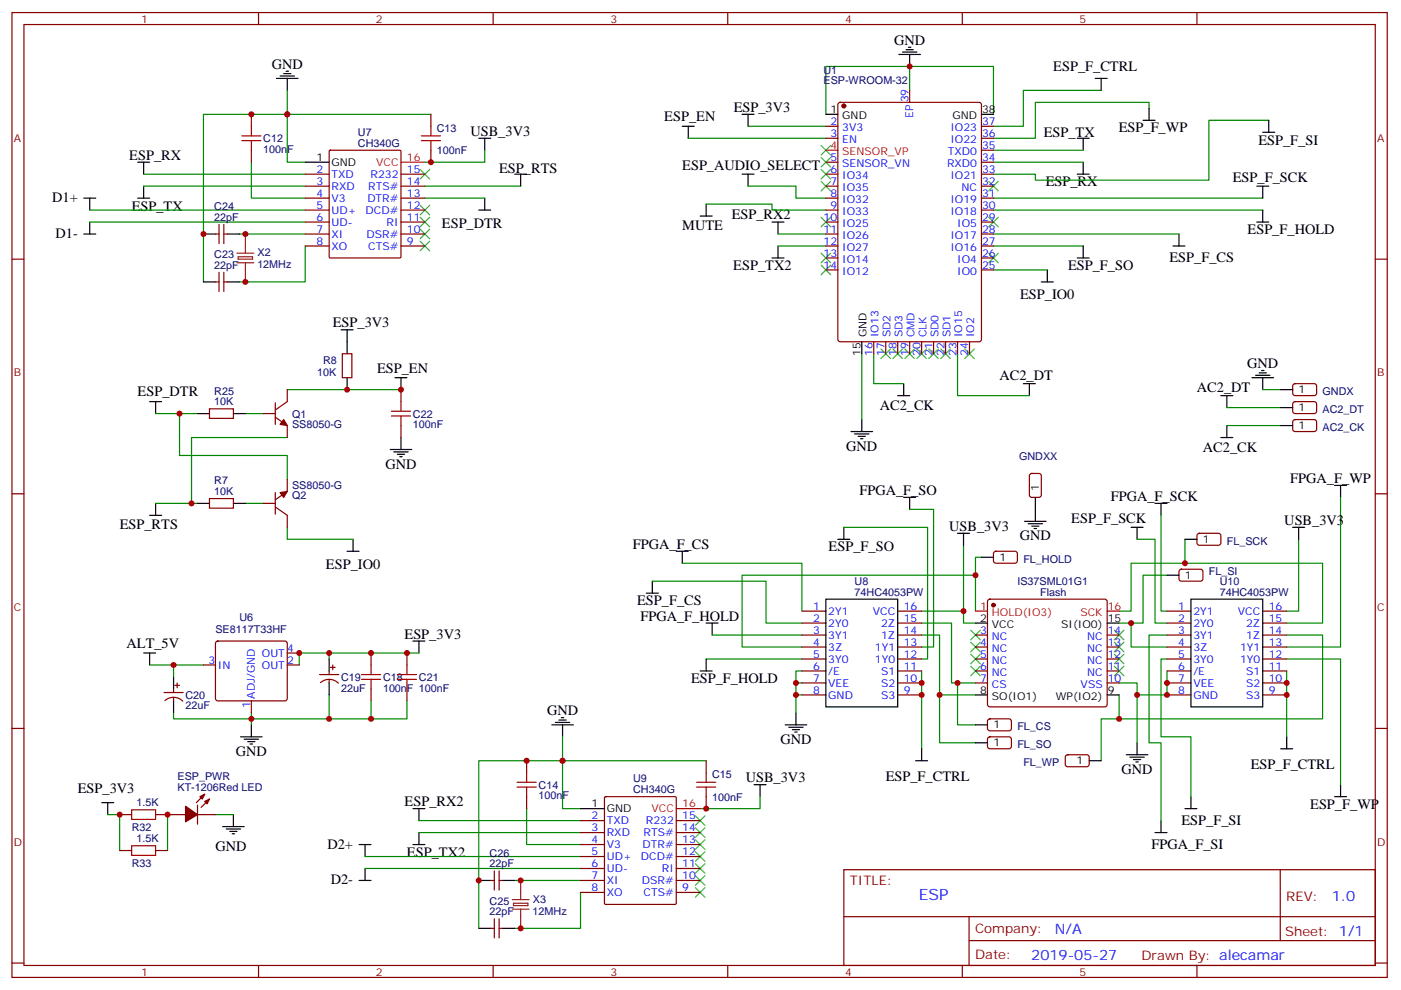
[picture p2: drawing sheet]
<svg xmlns="http://www.w3.org/2000/svg" width="413mm" height="292mm" viewBox="0 0 413 292" stroke-linecap="round" stroke-linejoin="round" font-family="sans-serif">
<g fill="none" stroke="#870000" stroke-width=".35">
<path d="M3.5 3.7h405.4v284.3h-405.4zM7.1 7.2h398.2v277.3h-398.2zM76.2 3.7v3.5M145.3 3.7v3.5M214.5 3.7v3.5M283.6 3.7v3.5M352.8 3.7v3.5M74.1 33.7v3.5M127 33.7v3.5M243.4 37.2h3.5M247.2 30.4l.4-.2h41l.6 .4 .1 69.4-.5 .7h-41.2l-.6-.4-.1-69.4zM268.1 26.6v3.6"/>
<path d="M289.3 37.2h3.5M74.1 44.3v3.5M90 51.3h7M90 54.9h7M90 58.4h7M97.1 44.4l.3-.1h20.4l.3 .1 .1 31.3-.2 .3h-20.6l-.3-.2zM118.2 51.3h7M118.2 54.9h7M118.2 58.4h7M127 44.3v3.5M243.4 40.7h3.5M243.4 47.8h3.5"/>
<path d="M243.4 51.3h3.5M243.4 54.9h3.5M243.4 58.4h3.5M289.3 40.7h3.5M289.3 47.8h3.5M289.3 51.3h3.5M289.3 54.9h3.5M289.3 58.4h3.5M289.3 44.3h3.5M3.5 76.4h3.6M63.5 69h1.1M64.6 66.1v5.7"/>
<path d="M66 69h1M66 66.1v5.7M90 61.9h7M90 65.4h7M90 69h7M90 72.5h7M118.2 61.9h7M118.2 65.4h7M118.2 69h7M118.2 72.5h7M243.4 61.9h3.5M243.4 65.4h3.5"/>
<path d="M243.4 69h3.5M243.4 72.5h3.5M243.4 76h3.5M243.4 79.6h3.5M289.3 61.9h3.5M289.3 65.4h3.5M289.3 69h3.5M289.3 72.5h3.5M289.3 76h3.5M289.3 79.6h3.5M405.3 76.4h3.6M63.5 83.1h1.1"/>
<path d="M64.6 80.3v5.6M66 80.3v5.6M66 83.1h1M81.1 118.7v6.4M84.7 114.8v3.6l-3.6 2.4M100.9 104.2h2.8v7.1h-2.8zM118.2 114.8v3.6M257.5 100.7v3.5M261.1 100.7v3.5M264.6 100.7v3.5M268.1 100.7v3.5M271.6 100.7v3.5"/>
<path d="M275.2 100.7v3.5M278.7 100.7v3.5M282.2 100.7v3.5M285.8 100.7v3.5M381.2 113.3l.5-.2h5.9l.5 .7-.1 2.4-.7 .4-5.9-.1-.4-.6v-2.1zM381.2 118.6l.5-.2h5.9l.5 .7-.1 2.4-.7 .4-5.9-.1-.4-.6v-2.1zM61.7 120.5h7.1v2.8h-7.1zM77.6 121.9h3.5M81.1 122.9l3.6 2.5v3.5M118.2 125.4v3.5M303.6 139.7l.5-.2h2.1l.7 .5v5.9l-.4 .6-2.4 .1-.7-.5v-5.9zM381.2 123.9l.5-.3 5.9 .1 .5 .7-.1 2.3-.7 .5-5.9-.1-.4-.6v-2.1z"/>
<path d="M3.5 145.5h3.6M61.7 146.9h7.1v2.9h-7.1zM77.6 148.3h3.5M81.1 149.4l3.6 2.5v3.5M81.1 145.2v6.3M84.7 141.3v3.5l-3.6 2.5M353 157.4l.5-.2h5.9l.4 .7v2.4l-.7 .4-5.9-.1-.4-.6v-2.1zM405.3 145.5h3.6M291.3 176.8l.4-.2h33.9l.5 .2 .2 .5v30.3l-.2 .5-.5 .2h-33.9l-.5-.2-.2-.5v-30.3zM293 162.7l.5-.2h5.9l.5 .7-.1 2.4-.6 .4-6-.1-.4-.6v-2.1zM347.7 168l.5-.3 5.9 .1 .4 .7v2.3l-.7 .5-5.9-.1-.4-.6v-2.1zM60 196h3.5"/>
<path d="M63.7 189.1l.5-.2h19.8l.5 .2 .2 .5v16.2l-.3 .5-.4 .3h-19.8l-.5-.3-.2-.5v-16.2zM84.7 196h3.5M84.7 192.4h3.5M94.2 198.8h5.6M97 197.7v1.1M97.4 196.7h1.4M98.1 196v1.4M109.4 192.4v3.6M119.9 192.4v3.6M236.4 187.1h7M236.4 190.7h7M236.4 194.2h7"/>
<path d="M236.4 197.7h7M236.4 180.1h7M236.4 183.6h7M264.6 187.1h7M264.6 190.7h7M264.6 194.2h7M264.6 197.7h7M264.6 180.1h7M264.6 183.6h7M287.5 187.1h3.5M287.5 190.7h3.5M287.5 194.2h3.5"/>
<path d="M287.5 197.7h3.5M326.3 187.1h3.5M326.3 190.7h3.5M326.3 194.2h3.5M326.3 197.7h3.5M344 187.1h7M344 190.7h7M344 194.2h7M344 197.7h7M344 180.1h7M344 183.6h7M372.2 187.1h7"/>
<path d="M372.2 190.7h7M372.2 194.2h7M372.2 197.7h7M372.2 180.1h7M372.2 183.6h7M3.5 214.7h3.6M48.3 204.1h5.7M48.6 206.5a3.8 3.8 0 0 1 5.3 .1M51.2 203v1.1M51.2 205.5v1.1M51.5 202h1.4M52.2 201.3v1.4"/>
<path d="M74.1 206.6v3.5M94.5 201.2a3.8 3.8 0 0 1 5.2 .1M97 200.2v1.1M109.4 203v3.6M119.9 203v3.6M236.4 201.3h7M236.4 204.8h7M264.6 201.3h7M264.6 204.8h7M287.5 201.3h3.5M291.3 212l.4-.2 6 .1 .4 .6-.1 2.4-.6 .5-5.9-.1-.5-.6v-2.2zM291.3 217.3l.4-.2 6 .1 .4 .6-.1 2.4-.6 .5-5.9-.1-.5-.6v-2.2z"/>
<path d="M326.3 201.3h3.5M344 201.3h7M344 204.8h7M372.2 201.3h7M372.2 204.8h7M405.3 214.7h3.6M58.2 237.2v5.7M60.3 234.1l-2.4 2.4M61.7 235.5l-2.4 2.4M155.2 224.2v3.5M155.2 234.8v3.5M178.2 234.9l.3-.1h20.5l.3 .1v31.3l-.2 .3h-20.6l-.3-.2z"/>
<path d="M208.1 224.2v3.5M208.1 234.8v3.5M314.2 222.6l.5-.2 5.9 .1 .4 .6v2.4l-.7 .5-5.9-.1-.4-.7v-2.1zM35.3 240.1h3.5M35.3 250.6h3.5M45.9 240.1h8.8M45.9 250.6h3.5M58.2 240.1h5.3M144.6 259.5h1.1M145.7 256.6v5.7M147.1 259.5h1.1M147.1 256.6v5.7"/>
<path d="M171.1 241.8h7.1M171.1 245.4h7.1M171.1 248.9h7.1M171.1 252.4h7.1M171.1 255.9h7.1M171.1 259.5h7.1M199.3 241.8h7.1M199.3 245.4h7.1M199.3 248.9h7.1M199.3 252.4h7.1M199.3 255.9h7.1M199.3 259.5h7.1"/>
<path d="M248.7 256.3h156.6v28.2h-156.6zM377.3 256.3v20.9M144.6 273.6h1.1M145.7 270.8v5.6M147.1 270.8v5.6M147.1 273.6h1.1M171.1 263h7.1M199.3 263h7.1M248.7 270.1h156.5M285.6 277.2h119.6M285.6 270.1v14.2M3.5 283.8h3.6"/>
<path d="M76.2 284.5v3.5M145.3 284.5v3.5M214.5 284.5v3.5M283.6 284.5v3.5M352.8 284.5v3.5M405.3 283.8h3.6"/>
</g>
<g fill="none" stroke="#000" stroke-width=".35">
<path d="M264.9 16.1h6.4M266 15.3h4.2M267.1 14.6h2.1M267.8 13.9h.7M268.1 16.1v3.5M81.5 23.1h6.3M82.5 22.4h4.3M83.6 21.7h2.1M84.3 21h.7M84.7 23.1v3.5M201.1 37.2h3.5M202.8 37.2v3.5"/>
<path d="M218.7 33.7h3.5M220.5 33.7v3.5M243.4 33.7h3.5M289.3 33.7h3.5M322.8 23.1h3.5M324.6 23.1v3.5M336.9 35.5h3.5M338.7 31.9v3.6M372.2 39h3.5M373.9 35.5v3.5M24.7 58.4h3.5M26.5 58.4v3.5"/>
<path d="M40.6 47.8h3.5M40.6 58.4h3.5M42.3 47.8v3.5M42.3 54.9v3.5M90 47.8h7M141.1 40.7h3.5M142.9 40.7v3.6M142.9 58.4v3.5M151.7 51.3h3.5M153.5 51.3v3.6M218.7 51.3h3.5M220.5 51.3v3.6"/>
<path d="M317.5 40.7h3.5M317.5 51.3h3.5M319.3 40.7v3.6M319.3 47.8v3.5M370.4 54.9h3.5M372.2 54.9v3.5M24.7 69h3.5M26.5 65.4v3.6M60 69h3.5M67 69h3.6M141.1 61.9h3.5M206.4 63.7h3.5"/>
<path d="M208.1 60.1v3.6M227.5 76h3.6M227.5 65.4h3.6M229.3 65.4v3.6M229.3 72.5v3.5M308.7 79.6v3.5M317.5 76h3.5M319.3 72.5v3.5M345.7 72.5h3.5M347.5 69v3.5M370.4 65.4h3.5M372.2 61.9v3.5"/>
<path d="M60 83.1h3.5M67 83.1h3.6M100.5 97.2h3.6M102.3 97.2v7M306.9 83.1h3.5M44.1 118.4h3.5M45.9 118.4v3.5M102.3 111.3v3.5M116.4 111.3h3.5M118.2 111.3v3.5M254 100.7v3.5M264.6 116.6h3.5"/>
<path d="M266.3 113.1v3.5M301.6 113.1h3.6M303.4 113.1v3.5M359.8 116.6h3.6M361.6 116.6v3.5M369 111.3h6.4M370.1 110.6h4.2M371.1 109.9h2.1M371.8 109.2h.7M372.2 111.3v3.5M377.5 114.8h3.5M58.2 121.9h3.5"/>
<path d="M68.8 121.9h3.5M115 132.5h6.4M116.1 133.2h4.2M117.1 133.9h2.1M117.8 134.6h.7M118.2 128.9v3.6M250.8 127.2h6.4M251.9 127.9h4.2M252.9 128.6h2.2M253.6 129.3h.8M254 123.6v3.6M359.8 128.9h3.6"/>
<path d="M361.6 125.4v3.5M377.5 120.1h3.5M377.5 125.4h3.5M44.1 151.9h3.5M45.9 148.3v3.6M58.2 148.3h3.5M68.8 148.3h3.5M104.1 158.9v3.6M246.9 158.9h3.6M248.7 155.4v3.5M266.3 146.6h3.6M268.1 146.6v3.5"/>
<path d="M282.2 157.2h3.6M284 157.2v3.5M302 153.6h6.3M303 154.3h4.3M304.1 155h2.1M304.8 155.8h.7M305.2 146.6v7M333.4 155.4h3.5M335.1 155.4v3.5M340.4 148.3h3.6M342.2 148.3v3.6M349.2 158.9h3.6"/>
<path d="M381 155.4h3.5M382.8 155.4v3.5M393.3 143.1h3.6M395.1 143.1v3.5M102.3 162.5h3.5M190.5 174.8h3.5M192.3 171.3v3.5M199.3 162.5h3.5M201.1 162.5v3.5M243.4 176.6h21.2v31.7h-21.2zM289.3 164.2h3.5M344 169.5h3.5"/>
<path d="M351 176.6h21.2v31.7h-21.2zM42.3 192.4h3.6M44.1 192.4v3.6M51.2 199.5v3.5M97 194.2v3.5M121.7 188.9h3.5M123.5 188.9v3.5M206.4 197.7h3.5M208.1 194.2v3.5M208.1 183.6h3.6M209.9 183.6v3.5M287.5 183.6h3.5"/>
<path d="M326.3 183.6h3.5M51.2 206.6v3.5M70.9 217.1h6.4M72 217.8h4.2M73 218.5h2.1M73.7 219.3h.7M74.1 213.6v3.5M97 201.3v3.5M162.6 213.6h6.4M163.7 212.9h4.2M164.7 212.2h2.2M165.5 211.5h.7"/>
<path d="M165.8 213.6v3.5M231.4 213.6h6.4M232.5 214.3h4.2M233.5 215h2.2M234.2 215.7h.7M234.6 210.1v3.5M287.5 213.6h3.5M287.5 204.8h3.5M287.5 218.9h3.5M326.3 204.8h3.5M335.1 218.9v3.5M379.2 217.1v3.6"/>
<path d="M30 236.5h3.5M31.7 236.5v3.6M121.7 238.3h3.5M123.5 238.3v3.5M171.1 238.3h7.1M222.2 231.2h3.6M224 231.2v3.6M269.9 224.2h3.5M271.6 220.7v3.5M321 224.2h3.6M332 222.4h6.3M333 223.1h4.3"/>
<path d="M334.1 223.8h2.1M334.8 224.5h.7M349.2 238.3h3.6M351 234.8v3.5M377.5 220.7h3.5M393.3 234.8h3.6M395.1 231.2v3.6M65.6 243.6h6.4M66.7 244.3h4.2M67.7 245h2.1M68.4 245.7h.7M68.8 240.1v3.5"/>
<path d="M105.8 248.9h3.6M105.8 259.5h3.6M107.6 248.9v3.5M107.6 255.9v3.6M121.7 248.9h3.5M123.5 245.4v3.5M141.1 259.5h3.5M148.2 259.5h3.5M340.4 245.4h3.6M342.2 241.8v3.6M141.1 273.6h3.5M148.2 273.6h3.5"/>
</g>
<g fill="none" stroke="#008700" stroke-width=".35">
<path d="M268.1 19.6v7M84.7 26.6v21.2h5.3M127 33.7h-67v49.4M220.5 37.2h22.9M243.4 33.7v-14.1h49.4v14.1M324.6 26.6h-23v10.6h-8.8M338.7 31.9v-1.7h-33.5v10.5h-12.4M373.9 35.5h-17.6v17.6h-51.1v-1.8h-12.4M42.3 51.3h47.7M42.3 54.9h47.7M74.1 47.8v10.6h15.9M125.2 58.4h17.7"/>
<path d="M125.2 54.9h28.3M142.9 44.3v3.5h-17.7M202.8 40.7h40.6M220.5 54.9h14.1v3.5h8.8M292.8 58.4h79.4M292.8 47.8h26.5M292.8 44.3h26.5M26.5 65.4h63.5M26.5 61.9h63.5M70.6 69h19.4M90 72.5v10.6h-19.4M208.1 60.1h19.4v1.8h15.9"/>
<path d="M229.3 69h14.1M229.3 72.5h14.1M292.8 61.9h79.4M292.8 79.6h15.9M292.8 69h54.7M292.8 72.5h26.5M84.7 114.8h33.5M254 104.2v19.4M257.5 104.2v8.9h8.8M282.2 104.2v12.4h21.2M372.2 114.8h5.3M45.9 121.9h7"/>
<path d="M58.2 121.9h-5.3v12.3h31.8v7.1M72.3 121.9h5.3M84.7 128.9h-28.3v19.4h1.8M361.6 120.1h15.9M361.6 125.4h15.9M45.9 148.3h10.5M72.3 148.3h5.3M84.7 155.4v3.5h19.4M248.7 155.4h24.7v38.8h-1.8M268.1 150.1h7.1v40.6h-3.6M335.1 158.9h5.3v24.7h3.6M342.2 151.9v28.2h1.8"/>
<path d="M349.2 158.9v7.1M382.8 158.9v21.2h-3.6M395.1 146.6v44.1h-15.9M192.3 171.3h33.5v12.3h10.6M201.1 166h35.3v14.1M284 160.7v22.9h3.5M289.3 164.2h-1.8v5.3M344 169.5h-7.1v14.1h-3.5M44.1 196h15.9M51.2 196v3.5M97 192.4v1.8M123.5 192.4h-35.3v3.6"/>
<path d="M208.1 194.2h28.3M209.9 187.1h26.5M236.4 197.7h-1.8v7.1M271.6 187.1h5.3v17.7h10.6M271.6 183.6h8.9v17.7h7M271.6 180.1h12.4M271.6 197.7v23M287.5 180.1v-10.6h-68.8v21.2h17.7M329.8 183.6h3.6v7.1h10.6M329.8 180.1h3.6v-14.1h56.4v17.6h-10.6M344 197.7v7.1h-8.9M344 194.2h-1.8v22.9h8.8v17.7"/>
<path d="M344 187.1h-5.3v31.8h3.5v22.9M379.2 187.1h10.6v24.7h-60v-7M379.2 194.2h15.9v37M379.2 197.7v19.4M74.1 210.1v3.5M97 204.8v7h-45.8v-1.7M109.4 206.6v5.2h-12.4M119.9 206.6v5.2h-10.5M165.8 217.1v21.2h5.3M234.6 201.3h1.8M236.4 204.8h-1.8v5.3M276.9 204.8v14.1h10.6"/>
<path d="M282.2 201.3v12.3h5.3M329.8 201.3h5.3v17.6M329.8 211.8h-5.2v12.4M155.2 238.3v10.6h15.9M208.1 224.2h-67v49.4M224 234.8v3.5h-17.6M31.7 240.1h3.6v10.5M49.4 240.1v10.5M63.5 240.1h5.3M107.6 255.9h63.5M107.6 252.4h63.5M123.5 241.8h47.6"/>
<path d="M123.5 245.4h47.6M151.7 259.5h19.4M171.1 263v10.6h-19.4"/>
</g>
<g fill="none" stroke="#3c3" stroke-width=".35">
<path d="M123.8 49.9l2.8 2.8M126.6 49.9l-2.8 2.8M242 42.9l2.8 2.8M242 46.4l2.8 2.8M242 49.9l2.8 2.8M242 53.4l2.8 2.9M244.8 42.9l-2.8 2.8M244.8 46.4l-2.8 2.8M244.8 49.9l-2.8 2.8M244.8 53.4l-2.8 2.9M291.4 53.4l2.8 2.9M294.2 53.4l-2.8 2.9"/>
<path d="M123.8 60.5l2.8 2.8M123.8 64l2.8 2.9M123.8 67.6l2.8 2.8M123.8 71.1l2.8 2.8M126.6 60.5l-2.8 2.8M126.6 64l-2.8 2.9M126.6 67.6l-2.8 2.8M126.6 71.1l-2.8 2.8M242 78.1l2.8 2.9M242 64l2.8 2.9M242 74.6l2.8 2.8M244.8 78.1l-2.8 2.9"/>
<path d="M244.8 64l-2.8 2.9M244.8 74.6l-2.8 2.8M291.4 74.6l2.8 2.8M291.4 64l2.8 2.9M294.2 74.6l-2.8 2.8M294.2 64l-2.8 2.9M259.6 102.8l2.9 2.9M262.5 102.8l-2.9 2.9M263.2 102.8l2.8 2.9M266 102.8l-2.8 2.9M266.7 102.8l2.8 2.9M269.5 102.8l-2.8 2.9"/>
<path d="M270.2 102.8l2.8 2.9M273 102.8l-2.8 2.9M273.8 102.8l2.8 2.9M276.6 102.8l-2.8 2.9M277.3 102.8l2.8 2.9M280.1 102.8l-2.8 2.9M284.3 102.8l2.9 2.9M287.2 102.8l-2.9 2.9M286.1 185.7l2.8 2.9M286.1 189.3l2.8 2.8M286.1 192.8l2.8 2.8M286.1 196.3l2.8 2.8"/>
<path d="M288.9 185.7l-2.8 2.9M288.9 189.3l-2.8 2.8M288.9 192.8l-2.8 2.8M288.9 196.3l-2.8 2.8M328.4 196.3l2.9 2.8M328.4 192.8l2.9 2.8M328.4 189.3l2.9 2.8M328.4 185.7l2.9 2.9M331.3 196.3l-2.9 2.8M331.3 192.8l-2.9 2.8M331.3 189.3l-2.9 2.8M331.3 185.7l-2.9 2.9"/>
<path d="M205 240.4l2.8 2.8M205 243.9l2.8 2.9M205 247.5l2.8 2.8M205 251l2.8 2.8M205 254.5l2.8 2.9M205 258.1l2.8 2.8M207.8 240.4l-2.8 2.8M207.8 243.9l-2.8 2.9M207.8 247.5l-2.8 2.8M207.8 251l-2.8 2.8M207.8 254.5l-2.8 2.9M207.8 258.1l-2.8 2.8"/>
<path d="M205 261.6l2.8 2.8M207.8 261.6l-2.8 2.8"/>
</g>
<g fill="#870000" stroke="#870000" stroke-width=".35">
<path d="M83.6 123.6l1.1 1.8-2.2-.3z"/>
<path d="M82.5 145.2l2.2-.4-1.1 1.8z"/>
<path d="M60.3 236.2l1.4-.7-.7 1.4z"/>
<path d="M58.9 234.8l1.4-.7-.7 1.4z"/>
<path d="M54.7 237.6l3.5 2.5-3.5 2.1z"/>
<circle cx="248.7" cy="31.2" r=".53"/>
<circle cx="292.8" cy="178.3" r=".53"/>
</g>
<path d="M118.2 47.8h7M243.4 44.3h3.5M287.5 180.1h3.5M326.3 180.1h3.5M199.3 238.3h7.1" fill="none" stroke="#f00" stroke-width=".35"/>
<path d="M69.8 74.6h5M69.8 77.4h5M70.2 75.7h4.2v.7h-4.2zM72.3 69v5.6M72.3 77.4v5.7M153.5 259.5v5.6M151 265.1h4.9M151 267.9h4.9M151.3 266.2h4.3v.7h-4.3zM153.5 267.9v5.7" fill="none" stroke="#8c2424" stroke-width=".35"/>
<g fill="none" stroke="#a10000" stroke-width=".35">
<path d="M74.1 37.2v2.8M127 37.2v2.8M71.3 40h5.6M71.3 41.5h5.6M74.1 41.5v2.8M124.2 40h5.6M124.2 41.5h5.6M127 41.5v2.8M118.2 118.4v2.8M115.4 121.2h5.6M115.4 122.6h5.6M118.2 122.6v2.8"/>
<path d="M106.5 198.8h5.7M109.4 196v2.8M117.1 198.8h5.7M119.9 196v2.8M106.5 200.2h5.7M109.4 200.2v2.8M117.1 200.2h5.7M119.9 200.2v2.8M38.8 238.7h7.1v2.8h-7.1zM152.4 230.5h5.6M152.4 232h5.6M155.2 227.7v2.8"/>
<path d="M155.2 232v2.8M205.3 230.5h5.7M205.3 232h5.7M208.1 227.7v2.8M208.1 232v2.8M38.8 249.2h7.1v2.9h-7.1z"/>
</g>
<g fill="#c00">
<circle cx="282.2" cy="201.3" r=".88"/>
<circle cx="271.6" cy="204.8" r=".88"/>
<circle cx="234.6" cy="204.8" r=".88"/>
<circle cx="335.1" cy="204.8" r=".88"/>
<circle cx="60" cy="69" r=".88"/>
<circle cx="268.1" cy="19.6" r=".88"/>
<circle cx="109.4" cy="211.8" r=".88"/>
<circle cx="119.9" cy="192.4" r=".88"/>
<circle cx="51.2" cy="196" r=".88"/>
<circle cx="88.2" cy="192.4" r=".88"/>
<circle cx="74.1" cy="211.8" r=".88"/>
<circle cx="97" cy="192.4" r=".88"/>
<circle cx="52.9" cy="121.9" r=".88"/>
<circle cx="72.3" cy="83.1" r=".88"/>
<circle cx="72.3" cy="69" r=".88"/>
<circle cx="84.7" cy="33.7" r=".88"/>
<circle cx="127" cy="47.8" r=".88"/>
<circle cx="74.1" cy="33.7" r=".88"/>
<circle cx="56.4" cy="148.3" r=".88"/>
<circle cx="109.4" cy="192.4" r=".88"/>
<circle cx="97" cy="211.8" r=".88"/>
<circle cx="102.3" cy="114.8" r=".88"/>
<circle cx="118.2" cy="114.8" r=".88"/>
<circle cx="155.2" cy="224.2" r=".88"/>
<circle cx="208.1" cy="238.3" r=".88"/>
<circle cx="165.8" cy="224.2" r=".88"/>
<circle cx="153.5" cy="259.5" r=".88"/>
<circle cx="153.5" cy="273.6" r=".88"/>
<circle cx="141.1" cy="259.5" r=".88"/>
<circle cx="284" cy="180.1" r=".88"/>
<circle cx="234.6" cy="201.3" r=".88"/>
<circle cx="271.6" cy="201.3" r=".88"/>
<circle cx="379.2" cy="201.3" r=".88"/>
<circle cx="379.2" cy="204.8" r=".88"/>
<circle cx="344" cy="201.3" r=".88"/>
<circle cx="344" cy="204.8" r=".88"/>
<circle cx="35.3" cy="240.1" r=".88"/>
<circle cx="49.4" cy="240.1" r=".88"/>
<circle cx="287.5" cy="169.5" r=".88"/>
<circle cx="276.9" cy="204.8" r=".88"/>
<circle cx="329.8" cy="211.8" r=".88"/>
<circle cx="349.3" cy="166" r=".88"/>
<circle cx="333.4" cy="183.6" r=".88"/>
</g>
<text font-size="4.6" fill="#00f" x="270.8" y="265.3">ESP</text>
<g font-size="4.2">
<text x="263.5" y="13.3">GND</text>
<text x="80.1" y="20.3">GND</text>
<text x="310.5" y="20.8">ESP_F_CTRL</text>
<text x="195.8" y="35.7">ESP_EN</text>
<text x="216.3" y="33">ESP_3V3</text>
<text x="138.6" y="40">USB_3V3</text>
<text x="307.6" y="40.5">ESP_TX</text>
<text x="329.7" y="39">ESP_F_WP</text>
<text x="38.1" y="47.1">ESP_RX</text>
<text x="370.9" y="42.6">ESP_F_SI</text>
<text x="147.1" y="50.9">ESP_RTS</text>
<text x="201.1" y="50.2">ESP_AUDIO_SELECT</text>
<text x="363.4" y="53.7">ESP_F_SCK</text>
<text x="15.4" y="59.6">D1+</text>
<text x="308.2" y="54.9">ESP_RX</text>
<text x="38.8" y="62.2">ESP_TX</text>
<text x="215.7" y="64.5">ESP_RX2</text>
<text x="16.3" y="70.2">D1-</text>
<text x="130.2" y="67.1">ESP_DTR</text>
<text x="201.1" y="67.8">MUTE</text>
<text x="367.7" y="69">ESP_F_HOLD</text>
<text x="344.7" y="77.2">ESP_F_CS</text>
<text x="216.1" y="79.6">ESP_TX2</text>
<text x="314.8" y="79.6">ESP_F_SO</text>
<text x="300.7" y="88.2">ESP_IO0</text>
<text x="98.1" y="96.5">ESP_3V3</text>
<text x="111.1" y="109.8">ESP_EN</text>
<text x="294.6" y="111.9">AC2_DT</text>
<text x="367.6" y="108.5">GND</text>
<text x="40.6" y="116.8">ESP_DTR</text>
<text x="352.8" y="115.4">AC2_DT</text>
<text x="259.3" y="120.7">AC2_CK</text>
<text x="249.4" y="132.8">GND</text>
<text x="354.5" y="133.1">AC2_CK</text>
<text x="113.6" y="138.1">GND</text>
<text x="380.3" y="142.4">FPGA_F_WP</text>
<text x="253.3" y="145.9">FPGA_F_SO</text>
<text x="327.4" y="147.7">FPGA_F_SCK</text>
<text x="35.3" y="155.9">ESP_RTS</text>
<text x="315.7" y="154.3">ESP_F_SCK</text>
<text x="378.5" y="154.7">USB_3V3</text>
<text x="186.5" y="161.7">FPGA_F_CS</text>
<text x="279.8" y="156.5">USB_3V3</text>
<text x="300.6" y="159.3">GND</text>
<text x="96.1" y="167.5">ESP_IO0</text>
<text x="244.2" y="162.5">ESP_F_SO</text>
<text x="187.8" y="178.4">ESP_F_CS</text>
<text x="188.7" y="182.9">FPGA_F_HOLD</text>
<text x="37.3" y="190.9">ALT_5V</text>
<text x="119.2" y="188.2">ESP_3V3</text>
<text x="203.7" y="201.3">ESP_F_HOLD</text>
<text x="161.2" y="210.8">GND</text>
<text x="230" y="219.3">GND</text>
<text x="69.5" y="222.8">GND</text>
<text x="368.7" y="226.5">ESP_F_CTRL</text>
<text x="22.9" y="233.6">ESP_3V3</text>
<text x="219.8" y="230.5">USB_3V3</text>
<text x="261.1" y="230.1">ESP_F_CTRL</text>
<text x="330.6" y="228.1">GND</text>
<text x="119.2" y="237.6">ESP_RX2</text>
<text x="386.2" y="238.4">ESP_F_WP</text>
<text x="348.2" y="243">ESP_F_SI</text>
<text x="63.5" y="250.9">GND</text>
<text x="96.5" y="250.1">D2+</text>
<text x="339.4" y="250.1">FPGA_F_SI</text>
<text x="119.9" y="252.7">ESP_TX2</text>
<text x="97.5" y="260.7">D2-</text>
</g>
<g font-size="4.2" fill="#00f">
<text x="392.5" y="265.6">1.0</text>
<text x="310.9" y="275.1">N/A</text>
<text x="304" y="282.9">2019-05-27</text>
</g>
<g font-size="3.9" fill="#800">
<text x="250.5" y="260.9">TITLE:</text>
<text x="379.1" y="265.6">REV:</text>
<text x="287.4" y="275.1">Company:</text>
<text x="378.7" y="275.7">Sheet: 1/1</text>
<text x="287.4" y="282.8">Date:</text>
<text x="336.4" y="282.8">Drawn By: alecamar</text>
</g>
<g font-size="3.2" fill="#800">
<text x="41.6" y="6.7">1</text>
<text x="110.8" y="6.7">2</text>
<text x="179.9" y="6.7">3</text>
<text x="249.1" y="6.7">4</text>
<text x="318.2" y="6.7">5</text>
<text x="4.1" y="41.8">A</text>
<text x="405.9" y="41.8">A</text>
<text x="4.1" y="110.9">B</text>
<text x="405.9" y="110.9">B</text>
<text x="4.1" y="180.1">C</text>
<text x="405.9" y="180.1">C</text>
<text x="4.1" y="249.2">D</text>
<text x="405.9" y="249.2">D</text>
<text x="41.6" y="287.5">1</text>
<text x="110.8" y="287.5">2</text>
<text x="179.9" y="287.5">3</text>
<text x="249.1" y="287.5">4</text>
<text x="318.2" y="287.5">5</text>
</g>
<g font-size="3.2" fill="#000080">
<text x="242.7" y="21.7">U1</text>
<text x="242.7" y="24.9">ESP-WROOM-32</text>
<text x="77.6" y="41.9">C12</text>
<text x="105.5" y="40">U7</text>
<text x="128.8" y="38.8">C13</text>
<text x="77.6" y="45">100nF</text>
<text x="105.5" y="43.2">CH340G</text>
<text x="128.8" y="45.5">100nF</text>
<text x="63.2" y="65.1">22pF</text>
<text x="63.2" y="62">C24</text>
<text x="63.2" y="76.1">C23</text>
<text x="75.9" y="75.5">X2</text>
<text x="63.2" y="79.2">22pF</text>
<text x="75.8" y="79">12MHz</text>
<text x="95.3" y="107.3">R8</text>
<text x="93.5" y="110.8">10K</text>
<text x="63.2" y="119.4">10K</text>
<text x="63.2" y="116.3">R25</text>
<text x="389.8" y="116.4">GNDX</text>
<text x="86.1" y="123.1">Q1</text>
<text x="121.7" y="123.1">C22</text>
<text x="389.8" y="121.7">AC2_DT</text>
<text x="86.1" y="126.2">SS8050-G</text>
<text x="121.7" y="126.2">100nF</text>
<text x="389.8" y="127">AC2_CK</text>
<text x="300.4" y="135.7">GNDXX</text>
<text x="63.2" y="142.8">R7</text>
<text x="63.2" y="145.9">10K</text>
<text x="86.1" y="144">SS8050-G</text>
<text x="86.1" y="147.2">Q2</text>
<text x="361.6" y="160.5">FL_SCK</text>
<text x="301.6" y="165.8">FL_HOLD</text>
<text x="251.9" y="172.3">U8</text>
<text x="299.9" y="172.5">IS37SML01G1</text>
<text x="356.3" y="169.3">FL_SI</text>
<text x="359.5" y="172.3">U10</text>
<text x="251.9" y="175.5">74HC4053PW</text>
<text x="306.6" y="175.5">Flash</text>
<text x="359.5" y="175.5">74HC4053PW</text>
<text x="70.6" y="183.1">U6</text>
<text x="63.5" y="186.6">SE8117T33HF</text>
<text x="100.5" y="203.8">22uF</text>
<text x="100.5" y="200.7">C19</text>
<text x="112.9" y="203.8">100nF 100nF</text>
<text x="112.9" y="200.7">C18</text>
<text x="123.5" y="200.7">C21</text>
<text x="54.7" y="209.1">22uF</text>
<text x="54.7" y="206">C20</text>
<text x="299.9" y="215.2">FL_CS</text>
<text x="299.9" y="220.5">FL_SO</text>
<text x="301.6" y="225.7">FL_WP</text>
<text x="52.3" y="233">KT-1206Red LED</text>
<text x="52.3" y="229.8">ESP_PWR</text>
<text x="158.7" y="232.4">C14</text>
<text x="186.6" y="233.7">CH340G</text>
<text x="186.6" y="230.5">U9</text>
<text x="209.9" y="229.3">C15</text>
<text x="40.2" y="237.6">1.5K</text>
<text x="158.7" y="235.5">100nF</text>
<text x="209.9" y="236">100nF</text>
<text x="38.8" y="244.8">R32</text>
<text x="40.2" y="248.2">1.5K</text>
<text x="38.8" y="255.4">R33</text>
<text x="144.3" y="255.6">22pF</text>
<text x="144.3" y="252.5">C26</text>
<text x="144.3" y="269.7">22pF</text>
<text x="144.3" y="266.6">C25</text>
<text x="157" y="269.5">12MHz</text>
<text x="157.1" y="266">X3</text>
</g>
<g font-size="3.2">
<text x="244.8" y="33.3">1</text>
<text x="248.2" y="35.1">GND</text>
<text x="280.7" y="35.1">GND</text>
<text x="289.5" y="33.3">38</text>
<text x="93.2" y="47.4">1</text>
<text x="97.7" y="48.9">GND</text>
<text x="255.4" y="99.4" transform="rotate(-90 255.4 99.4)">GND</text>
<text x="253.6" y="104.9" transform="rotate(-90 253.6 104.9)">15</text>
<text x="382.8" y="115.9">1</text>
<text x="382.8" y="121.2">1</text>
<text x="382.8" y="126.5">1</text>
<text x="306.2" y="144.8" transform="rotate(-90 306.2 144.8)">1</text>
<text x="354.5" y="160">1</text>
<text x="294.6" y="165.3">1</text>
<text x="349.2" y="170.6">1</text>
<text x="288.8" y="183.3">2</text>
<text x="292.3" y="185">VCC</text>
<text x="312.8" y="185">SI(IO0)</text>
<text x="326.5" y="183.3">15</text>
<text x="288.8" y="204.4">8</text>
<text x="292.3" y="206.2">SO(IO1)</text>
<text x="311.2" y="206.2">WP(IO2)</text>
<text x="326.5" y="204.4">9</text>
<text x="292.8" y="214.7">1</text>
<text x="292.8" y="220">1</text>
<text x="317.2" y="225.2">1</text>
<text x="174.4" y="237.9">1</text>
<text x="178.9" y="239.4">GND</text>
</g>
<g font-size="3.2" fill="#00f">
<text x="267.8" y="30.2" transform="rotate(-90 267.8 30.2)">39</text>
<text x="269.2" y="34.8" transform="rotate(-90 269.2 34.8)">EP</text>
<text x="244.8" y="36.9">2</text>
<text x="244.8" y="40.4">3</text>
<text x="248.2" y="38.6">3V3</text>
<text x="280.1" y="38.6">IO23</text>
<text x="289.5" y="40.4">36</text>
<text x="289.5" y="36.9">37</text>
<text x="244.8" y="47.4">5</text>
<text x="248.2" y="42.2">EN</text>
<text x="279.4" y="45.7">TXD0</text>
<text x="280.1" y="42.2">IO22</text>
<text x="289.5" y="47.4">34</text>
<text x="289.5" y="43.9">35</text>
<text x="93.2" y="51">2</text>
<text x="97.7" y="52.4">TXD</text>
<text x="109.2" y="52.4">R232</text>
<text x="119.9" y="51">15</text>
<text x="244.8" y="51">6</text>
<text x="248.2" y="49.2">SENSOR_VN</text>
<text x="248.2" y="52.7">IO34</text>
<text x="279.1" y="49.2">RXD0</text>
<text x="280.1" y="52.7">IO21</text>
<text x="289.5" y="51">33</text>
<text x="93.2" y="54.5">3</text>
<text x="93.2" y="58">4</text>
<text x="97.7" y="55.9">RXD</text>
<text x="97.7" y="59.4">V3</text>
<text x="108.3" y="59.4">DTR#</text>
<text x="108.5" y="55.9">RTS#</text>
<text x="119.9" y="58">13</text>
<text x="119.9" y="54.5">14</text>
<text x="244.8" y="54.5">7</text>
<text x="244.8" y="58">8</text>
<text x="248.2" y="56.3">IO35</text>
<text x="248.2" y="59.8">IO32</text>
<text x="280.1" y="59.8">IO19</text>
<text x="283.4" y="56.3">NC</text>
<text x="289.5" y="58">31</text>
<text x="289.5" y="54.5">32</text>
<text x="93.2" y="61.6">5</text>
<text x="93.2" y="65.1">6</text>
<text x="97.7" y="63">UD+</text>
<text x="107.8" y="63">DCD#</text>
<text x="119.9" y="65.1">11</text>
<text x="119.9" y="61.6">12</text>
<text x="242.7" y="65.1">10</text>
<text x="244.8" y="61.6">9</text>
<text x="248.2" y="63.3">IO33</text>
<text x="280.1" y="63.3">IO18</text>
<text x="289.5" y="65.1">29</text>
<text x="289.5" y="61.6">30</text>
<text x="93.2" y="68.6">7</text>
<text x="97.7" y="66.5">UD-</text>
<text x="97.7" y="70">XI</text>
<text x="108.1" y="70">DSR#</text>
<text x="113.9" y="66.5">RI</text>
<text x="119.9" y="68.6">10</text>
<text x="242.7" y="68.6">11</text>
<text x="248.2" y="66.9">IO25</text>
<text x="248.2" y="70.4">IO26</text>
<text x="280.1" y="70.4">IO17</text>
<text x="282.1" y="66.9">IO5</text>
<text x="289.5" y="68.6">28</text>
<text x="93.2" y="72.1">8</text>
<text x="97.7" y="73.6">XO</text>
<text x="108.5" y="73.6">CTS#</text>
<text x="119.9" y="72.1">9</text>
<text x="242.7" y="72.1">12</text>
<text x="242.7" y="75.7">13</text>
<text x="248.2" y="73.9">IO27</text>
<text x="248.2" y="77.4">IO14</text>
<text x="280.1" y="73.9">IO16</text>
<text x="282.1" y="77.4">IO4</text>
<text x="289.5" y="75.7">26</text>
<text x="289.5" y="72.1">27</text>
<text x="242.7" y="79.2">14</text>
<text x="248.2" y="81">IO12</text>
<text x="282.1" y="81">IO0</text>
<text x="289.5" y="79.2">25</text>
<text x="258.9" y="99.4" transform="rotate(-90 258.9 99.4)">IO13</text>
<text x="262.5" y="99.4" transform="rotate(-90 262.5 99.4)">SD2</text>
<text x="266" y="99.4" transform="rotate(-90 266 99.4)">SD3</text>
<text x="269.5" y="99.4" transform="rotate(-90 269.5 99.4)">CMD</text>
<text x="273" y="99.4" transform="rotate(-90 273 99.4)">CLK</text>
<text x="276.6" y="99.4" transform="rotate(-90 276.6 99.4)">SD0</text>
<text x="280.1" y="99.4" transform="rotate(-90 280.1 99.4)">SD1</text>
<text x="283.6" y="99.4" transform="rotate(-90 283.6 99.4)">IO15</text>
<text x="287.2" y="99.4" transform="rotate(-90 287.2 99.4)">IO2</text>
<text x="257.2" y="104.9" transform="rotate(-90 257.2 104.9)">16</text>
<text x="260.7" y="104.9" transform="rotate(-90 260.7 104.9)">17</text>
<text x="264.2" y="104.9" transform="rotate(-90 264.2 104.9)">18</text>
<text x="267.8" y="104.9" transform="rotate(-90 267.8 104.9)">19</text>
<text x="271.3" y="104.9" transform="rotate(-90 271.3 104.9)">20</text>
<text x="274.8" y="104.9" transform="rotate(-90 274.8 104.9)">21</text>
<text x="278.3" y="104.9" transform="rotate(-90 278.3 104.9)">22</text>
<text x="281.9" y="104.9" transform="rotate(-90 281.9 104.9)">23</text>
<text x="285.4" y="104.9" transform="rotate(-90 285.4 104.9)">24</text>
<text x="239.6" y="179.7">1</text>
<text x="266.3" y="179.7">16</text>
<text x="347.2" y="179.7">1</text>
<text x="373.9" y="179.7">16</text>
<text x="239.6" y="183.3">2</text>
<text x="244.1" y="181.2">2Y1</text>
<text x="244.1" y="184.7">2Y0</text>
<text x="257.3" y="181.2">VCC</text>
<text x="259.7" y="184.7">2Z</text>
<text x="266.3" y="183.3">15</text>
<text x="347.2" y="183.3">2</text>
<text x="351.7" y="181.2">2Y1</text>
<text x="351.7" y="184.7">2Y0</text>
<text x="364.9" y="181.2">VCC</text>
<text x="367.3" y="184.7">2Z</text>
<text x="373.9" y="183.3">15</text>
<text x="239.6" y="186.8">3</text>
<text x="239.6" y="190.3">4</text>
<text x="244.1" y="188.2">3Y1</text>
<text x="244.1" y="191.7">3Z</text>
<text x="257.9" y="191.7">1Y1</text>
<text x="259.7" y="188.2">1Z</text>
<text x="266.3" y="190.3">13</text>
<text x="266.3" y="186.8">14</text>
<text x="288.8" y="186.8">3</text>
<text x="288.8" y="190.3">4</text>
<text x="292.3" y="188.6">NC</text>
<text x="320.4" y="188.6">NC</text>
<text x="326.5" y="190.3">13</text>
<text x="326.5" y="186.8">14</text>
<text x="347.2" y="186.8">3</text>
<text x="347.2" y="190.3">4</text>
<text x="351.7" y="188.2">3Y1</text>
<text x="351.7" y="191.7">3Z</text>
<text x="365.5" y="191.7">1Y1</text>
<text x="367.3" y="188.2">1Z</text>
<text x="373.9" y="190.3">13</text>
<text x="373.9" y="186.8">14</text>
<text x="61.5" y="195.6">3</text>
<text x="64.2" y="197">IN</text>
<text x="77.2" y="197">OUT</text>
<text x="77.2" y="193.5">OUT</text>
<text x="84.7" y="195.6">2</text>
<text x="84.7" y="192.1">4</text>
<text x="239.6" y="193.9">5</text>
<text x="239.6" y="197.4">6</text>
<text x="244.1" y="195.3">3Y0</text>
<text x="257.9" y="195.3">1Y0</text>
<text x="266.3" y="197.4">11</text>
<text x="266.3" y="193.9">12</text>
<text x="288.8" y="193.9">5</text>
<text x="288.8" y="197.4">6</text>
<text x="292.3" y="192.1">NC</text>
<text x="292.3" y="195.6">NC</text>
<text x="320.4" y="195.6">NC</text>
<text x="320.4" y="192.1">NC</text>
<text x="326.5" y="197.4">11</text>
<text x="326.5" y="193.9">12</text>
<text x="347.2" y="193.9">5</text>
<text x="347.2" y="197.4">6</text>
<text x="351.7" y="195.3">3Y0</text>
<text x="365.5" y="195.3">1Y0</text>
<text x="373.9" y="197.4">11</text>
<text x="373.9" y="193.9">12</text>
<text x="239.6" y="200.9">7</text>
<text x="244.1" y="198.8">/E</text>
<text x="244.1" y="202.3">VEE</text>
<text x="259.7" y="202.3">S2</text>
<text x="259.7" y="198.8">S1</text>
<text x="266.3" y="200.9">10</text>
<text x="288.8" y="200.9">7</text>
<text x="292.3" y="199.1">NC</text>
<text x="292.3" y="202.7">CS</text>
<text x="318.5" y="202.7">VSS</text>
<text x="320.4" y="199.1">NC</text>
<text x="326.5" y="200.9">10</text>
<text x="347.2" y="200.9">7</text>
<text x="351.7" y="198.8">/E</text>
<text x="351.7" y="202.3">VEE</text>
<text x="367.3" y="202.3">S2</text>
<text x="367.3" y="198.8">S1</text>
<text x="373.9" y="200.9">10</text>
<text x="73.7" y="208.6" transform="rotate(-90 73.7 208.6)">1</text>
<text x="75.1" y="205.8" transform="rotate(-90 75.1 205.8)">ADJ/GND</text>
<text x="239.6" y="204.4">8</text>
<text x="244.1" y="205.8">GND</text>
<text x="259.7" y="205.8">S3</text>
<text x="266.3" y="204.4">9</text>
<text x="347.2" y="204.4">8</text>
<text x="351.7" y="205.8">GND</text>
<text x="367.3" y="205.8">S3</text>
<text x="373.9" y="204.4">9</text>
<text x="174.4" y="241.5">2</text>
<text x="174.4" y="245">3</text>
<text x="178.9" y="242.9">TXD</text>
<text x="190.4" y="242.9">R232</text>
<text x="201.1" y="245">14</text>
<text x="201.1" y="241.5">15</text>
<text x="174.4" y="248.5">4</text>
<text x="178.9" y="246.4">RXD</text>
<text x="178.9" y="249.9">V3</text>
<text x="189.4" y="249.9">DTR#</text>
<text x="189.7" y="246.4">RTS#</text>
<text x="201.1" y="248.5">13</text>
<text x="174.4" y="252.1">5</text>
<text x="174.4" y="255.6">6</text>
<text x="178.9" y="253.5">UD+</text>
<text x="178.9" y="257">UD-</text>
<text x="188.9" y="253.5">DCD#</text>
<text x="195.1" y="257">RI</text>
<text x="201.1" y="255.6">11</text>
<text x="201.1" y="252.1">12</text>
<text x="174.4" y="259.1">7</text>
<text x="174.4" y="262.6">8</text>
<text x="178.9" y="260.5">XI</text>
<text x="189.2" y="260.5">DSR#</text>
<text x="201.1" y="262.6">9</text>
<text x="201.1" y="259.1">10</text>
<text x="178.9" y="264.1">XO</text>
<text x="189.7" y="264.1">CTS#</text>
</g>
<g font-size="3.2" fill="#f00">
<text x="119.9" y="47.4">16</text>
<text x="244.8" y="43.9">4</text>
<text x="248.2" y="45.7">SENSOR_VP</text>
<text x="110.9" y="48.9">VCC</text>
<text x="288.8" y="179.7">1</text>
<text x="326.5" y="179.7">16</text>
<text x="292.3" y="181.5">HOLD(IO3)</text>
<text x="318.4" y="181.5">SCK</text>
<text x="192" y="239.4">VCC</text>
<text x="201.1" y="237.9">16</text>
</g>
</svg>
